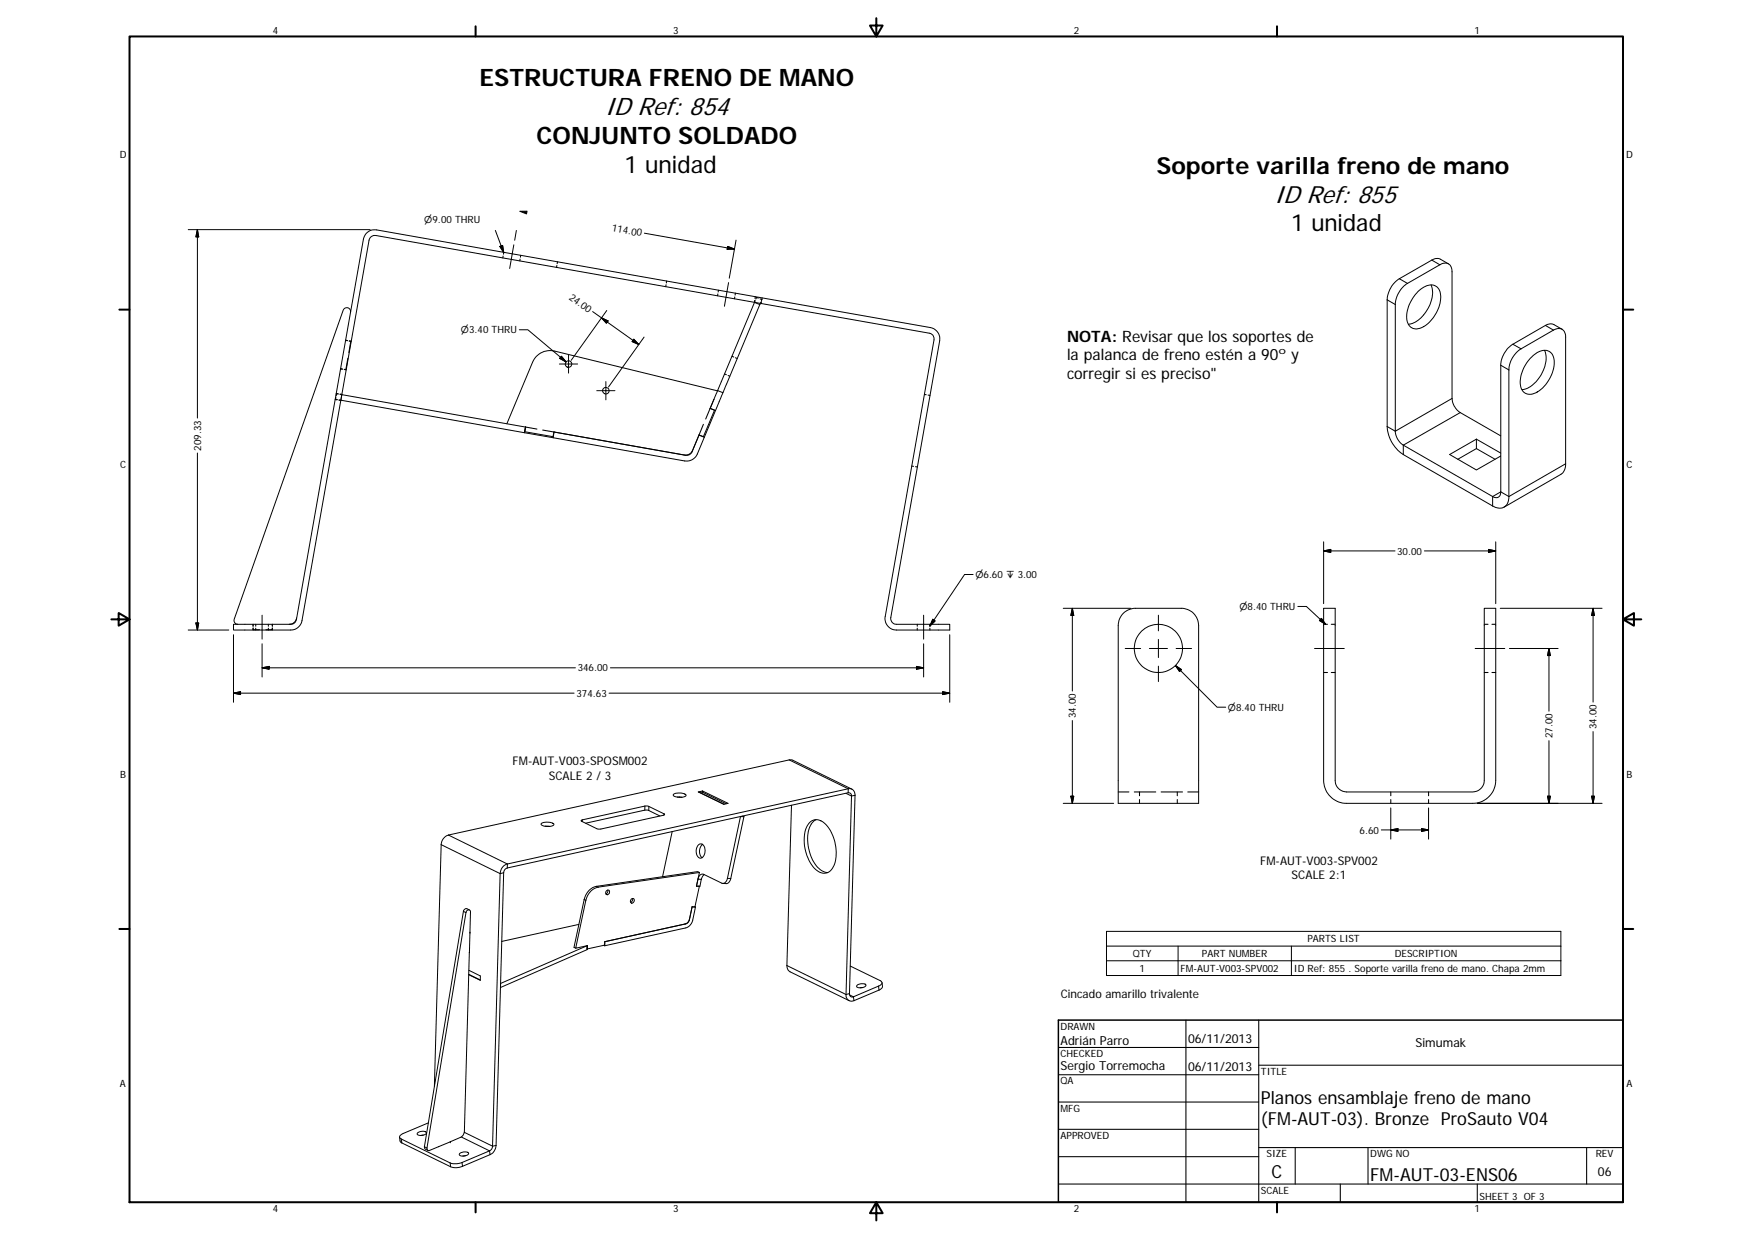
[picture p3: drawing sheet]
<svg xmlns="http://www.w3.org/2000/svg" width="420mm" height="297mm" viewBox="0 0 420 297" stroke-linecap="round" stroke-linejoin="round" font-family="sans-serif">
<g fill="none" stroke="#000" stroke-width=".25">
<path d="M120.7 61.4l-.1 .4M120.8 60.5l-.1 .4M124.7 62.1v.4M124.9 61.2l-.1 .5M133.6 63.6l-.1 .5M133.7 62.8l-.1 .4M159.7 68.3l-.1 .4M159.9 67.4l-.1 .4M172.2 70.5l-.1 .4M172.3 69.6l-.1 .4M176.2 71.2l-.1 .4M176.4 70.3l-.1 .4"/>
<path d="M181 72l-.1 .5 .2-.4M181.1 71.1v.5M181.9 71.5l-.4-.2-.2 .4M182.3 71.6l.4 .2-.1 .3M182.5 72.4l-.2 .3M182.6 72.3l-.1 .5M182.8 71.4l-.1 .5M80.4 95.8l.4 .1M80.5 95.3v.5h.4M80.6 94.3l.5 .1M81.1 94.5l-.4-.1-.1 .4M81.3 95.9l.4 .1"/>
<path d="M81.3 95.9h.5M81.5 94.5l.5 .1M81.6 94.5l.4 .1M81.7 88.4l.4 .1M82.6 88.6l.4 .1M82.9 81.6l.4 .1M83.4 85.9l-.5 2.7-.4-.1M83.7 81.8h.4l-.4 2.8M83.8 81.7l.4 .1M170.3 97.9l-1.1 2.6M173.7 89.7l.5 .1M174.6 90l.4 .2"/>
<path d="M175.5 85.4l.5 .2M176.4 85.8l.4 .2M221.7 94.6h.4M222.6 94.7l.4 .1M126.1 102.4l2.7 .5M130.1 103.1l2.7 .5M168.7 101.7l-1.1 2.6M218.6 111.7l.5 .1M219.6 111.9l.4 .1M60.7 149.7v.4M60.7 150.6v.4M60.7 150.5v.5h1.5"/>
<path d="M61.3 149.7v.4M61.3 150.6v.4M64.4 149.7v.4M64.4 150.6v.4M65.3 150.5v.5h-1.5M65.3 149.7v.4M65.3 150.6v.4M220 149.7v.4M220 150.6v.4M223 149.7v.4M223 150.6v.4M317.4 149.7h1"/>
<path d="M319.3 149.7h.9M355.9 149.7h1M357.8 149.7h.9M317.4 161.2h1M319.3 161.2h.9M355.9 161.2h1M357.8 161.2h.9M268.2 189.9h2.5M272 189.9h5.2M273.3 189.9v.9M273.3 191.7v.9M278.5 189.9h5.1"/>
<path d="M282.3 189.9v.9M282.3 191.7v.9M284.8 189.9h2.7M333.5 189.9v.9M333.5 191.7v.9M342.6 189.9v.9M342.6 191.7v.9M253.8 251.1h48.1M253.8 257.7h48.1M284.4 244.6v43.6M301.9 255.4h87.3M301.9 244.6v43.6"/>
<path d="M253.8 264.2h48.1M253.8 270.7h48.1M253.8 277.3h48.1M301.9 275.1h87.3M310.6 275.1v8.8M328.1 275.1v8.8M380.5 275.1v8.8M253.8 283.9h135.4M321.4 283.9v4.3M354.3 283.9v4.3"/>
</g>
<g fill="none" stroke="#000" stroke-width=".24">
<path d="M45.1 55.1h43.7M47.3 55.1l.4 1.7h-.7zM47.3 55.1v45.1M87.9 55.9a2.61 2.61 0 0 1 2.4-.8l132.8 23.4a2.77 2.77 0 0 1 2.3 3.2l-11.8 66.4a1.37 1.37 0 0 0 1.4 1.6h12.8v1.3h-12.8a2.74 2.74 0 0 1-2.7-3.2l11.7-66.3a1.37 1.37 0 0 0-1.1-1.6l-132.8-23.4a1.45 1.45 0 0 0-1.6 1.1l-16.1 91.2a2.71 2.71 0 0 1-2.7 2.2h-13.7v-1.3h13.7a1.4 1.4 0 0 0 1.4-1.2l16.1-91.2zM118.8 55.2l2 5.4M119.9 59.1l.6-.3 .3 1.8zM123.2 58.7l-1 5.7M123.8 55.2l-.4 2.4M154.5 55.9l21.6 3.8M174.5 59.1l1.6 .6-1.7 .1zM176.5 57.6l-1.6 9.1M84.1 74.8a.91 .91 0 0 0-.7-1 .91 .91 0 0 0-1.1 .6l-26.1 74.1a.92 .92 0 0 0 .8 1.2"/>
<path d="M124.5 79.1h2.1l9.2 7.7M142.1 74.7l11.1 7.9M144.2 76.2l1.6 .7-.4 .6zM145.5 74.4l-8.5 12M174.7 67.8l-1 5.6M182.2 73l-1.3-.5-8.3 19.8-.5 1.3 1.3 .5M182.2 73l-8.8 21.1M182.3 72.7l-.1 .3M332.7 71.9v30.4M332.7 71.9l1.9 1.1M334.6 73v30.4M335.6 66.8l1.9 1.1"/>
<path d="M335.6 66.8a6.5 6.5 0 0 0-2.9 5.1M337.5 67.9a6.5 6.5 0 0 0-2.9 5.1M340.1 69.9a3.8 3.8 0 0 1 4.1-1.3 3.8 3.8 0 0 1 1 4.6 7.9 7.9 0 0 1-5.4 5.7 2.54 2.54 0 0 1-2.5-3.2 9.5 9.5 0 0 1 2.8-5.8zM343.2 68.3a7.5 7.5 0 0 1-2.1 7.6 5.2 5.2 0 0 1-3.4 1.8M343.4 62.4l-7.8 4.4M343.4 62.4l1.9 1.1M343.4 62.4a2.12 2.12 0 0 1 2-.3l2 1.2M345.3 63.5l-7.8 4.4M345.3 63.5a1.77 1.77 0 0 1 2.1-.2 1.77 1.77 0 0 1 .8 1.9v30.3M370.6 78l-7.8 4.5M370.6 78l1.9 1.1M370.6 78a2.04 2.04 0 0 1 2.1-.2l1.9 1.1"/>
<path d="M372.5 79.1l-7.7 4.5M372.5 79.1a1.78 1.78 0 0 1 2.1-.2 1.78 1.78 0 0 1 .9 1.9v30.4M134.1 87.3h4.4M134.6 85.4l1.2 1.4-1.6-.9zM136.3 85.1v4.4M143.1 93.7h4.4M145.3 91.5v4.4M152 81.3l1.2 1.3-1.6-.7zM154.5 80.8l-8.6 12M171.2 95.8l-.9 2.1M171.2 95.8l-.9 2.1 1.3 .5M171.4 98.4l-2.7 6.3-1.1-.4-1.5 3.7a1.86 1.86 0 0 1-2 1.1l-31.3-5.5"/>
<path d="M171.6 98.4l-2.7 6.4M172.1 93.7l-39.1-9.5a4.6 4.6 0 0 0-5.3 2.7l-6.2 14.7M172.1 93.6l-.9 2.2M173.4 94.1l-1.8 4.3M348.2 95.5l.1 .3a4.4 4.4 0 0 0 1.9 3.1M348.2 95.5l-13.6 7.9M350.2 98.9l9.7 5.6M350.2 98.9l-13.7 7.8M359.9 87.6v30.3M359.9 87.6l2 1.1M361.9 88.7v30.3M362.8 82.5l2 1.1"/>
<path d="M362.8 82.5a6.4 6.4 0 0 0-2.9 5.1M364.8 83.6a6.3 6.3 0 0 0-2.9 5.1M367 85.9a4 4 0 0 1 4.5-1.7 3.8 3.8 0 0 1 .9 4.6 8.1 8.1 0 0 1-5.1 5.7 2.39 2.39 0 0 1-2.7-2.7 9.1 9.1 0 0 1 2.4-5.9zM370.4 84a7.7 7.7 0 0 1-2.7 8.2 4.2 4.2 0 0 1-2.7 1.2M47.3 108.6v42.4M125.8 103.7l6.9 1.2M126 102.4l-.2 1.3M126 102.4l-44-7.8-.2 1.3 44 7.8M126 102.4h.1M126 102.4l-.1 1.1 6.7 1.2 .2-1.1M132.9 103.6l-.2 1.3M132.9 103.6l31.5 5.5a1.34 1.34 0 0 0 1.6-.8l1.6-4 1.3 .5"/>
<path d="M168.9 104.8l-1.7 4.1a2.81 2.81 0 0 1-3 1.6l-31.5-5.6M332.7 102.3a8.7 8.7 0 0 0 3.8 6.7M332.7 102.3l1.9 1.1M334.6 103.4l.1 .5a4.3 4.3 0 0 0 1.8 2.8M336.5 106.7l21.5 12.3M336.5 109l21.5 12.3M336.5 106.7v2.3M354.1 107.5l-4.5 2.6M354.1 105.3v2.2M354.1 105.3l-6.4 3.7 6.4 3.7 5.8-3.4M354.1 107.5l4.5 2.6M354.1 105.3l5.8 3.3"/>
<path d="M358 119v2.3M359.9 117.9a1.18 1.18 0 0 1-.6 1.3 1.18 1.18 0 0 1-1.3-.2M359.9 117.9l2 1.1M359.9 117.9l-1.9 1.1M361.9 119a2.38 2.38 0 0 1-1.2 2.6 2.38 2.38 0 0 1-2.7-.3M375.5 111.2a2.82 2.82 0 0 1-1.2 2.5l-13.6 7.9M375.5 111.2l-13.6 7.8M233.4 137.7h-2.1l-8.3 12.4M317.4 129.9v14.8M317.4 132.1l1.7-.4v.7zM317.4 132.1h17.1M357 131.7l1.7 .4-1.7 .3z"/>
<path d="M358.7 129.9v14.8M358.7 132.1h-17.1M45.1 151h9.8M47 149.4h.7l-.4 1.6zM56 152.2v16.2M62.9 154.3v8M62.9 147.5v5.7M71.1 148.1a1.79 1.79 0 0 1-1.8 1.6M219.8 159.8l1.7 .3-1.7 .3zM221.5 154.3v8M221.5 147.5v5.7M223.7 148.5l.5 .4-1.2 1.2z"/>
<path d="M227.8 152.2v16.2M255 145.8h16.2M257.2 145.8l.3 1.8h-.7zM257.2 145.8v19.9M269.4 147a4.3 4.3 0 0 1 2.9-1.2h11a4.2 4.2 0 0 1 4.2 4.2v42.6h-19.3v-42.6a4.2 4.2 0 0 1 1.2-3zM269.8 155.5h3.7M275.6 155.5h4.4M277.8 147.5v3.7M277.8 153.3v4.3M277.8 159.7v3.7M281.9 159.6l1.4 .9-.4 .5zM281.9 159.6l10 9.9h2.1"/>
<path d="M282.1 155.5h3.7M311.2 145.4h2.1l4.6 4.3M315.2 155.5h7.2M316.9 148.3l1 1.4-1.5-.9zM317.4 145.8h2.8v41.3a2.77 2.77 0 0 0 2.7 2.8h30.3a2.81 2.81 0 0 0 2.7-2.8v-41.3h2.8v41.3a5.5 5.5 0 0 1-5.5 5.5h-30.3a5.6 5.6 0 0 1-5.5-5.5zM353.8 155.5h7.1M359.8 145.8h24.4M362 155.5h11.7M371.5 155.5l.3 1.7h-.7zM371.5 155.5v15M382 145.8v22.5M382 145.8l.4 1.8h-.7z"/>
<path d="M56 166.2l1.7-.4v.7zM56 166.2h81.7M62.9 160.1l1.6-.3v.6zM62.9 160.1h75.1M146.1 166.2h81.7M146.4 160.1h75.1M226 165.8l1.8 .4-1.8 .3zM257.2 172.7v19.9M371.5 177.6v15M382 175.4v17.2M129.8 197.4a3.1 3.1 0 0 1 3 .2 1.52 1.52 0 0 1-1.9 .5h-.2a.73 .73 0 0 1-.9-.7zM130.7 198.1h1.1"/>
<path d="M139.6 196.6v.4M154.6 194.2l1 .1M154.6 194.2l-14.1 3.2M154.7 193.3l-15.1 3.3M154.7 193.3l-.1 .9M154.7 193.3h.9M155.6 194.3l2.7 1.3M155.6 193.3l3.6 1.8M155.6 193.3v1M159.2 195.1v.3M159.2 195.1l.2 .2-.3 .2-15.1 3.3-.9-.1-3.6-1.8-.1-.2 .2-.1M161.2 199.4l-2.3 10.8"/>
<path d="M161.5 190.5a2.76 2.76 0 0 1 3 .2 2.59 2.59 0 0 1-3.1-.1zM162.4 191.1h1.1M163 191.1v.1M167.5 189.9l1-.3 6.1 3-1 .2zM167.6 189.9l6 2.9M167.7 189.9h.8M168.5 189.6v.3M168.5 189.9l5.6 2.8M178.1 195.6l.3 .2M178.4 195.8h-.8l-3.2 14.8M178.4 195.8l-3.2 14.8M189.3 182.2l.8 .1 14.2 6.9"/>
<path d="M189.3 182.2l14.1 6.9M189.3 182.2l-81.8 18M189.8 193.1l-1.1 38.4M194.3 197.1a2.74 2.74 0 0 1 4 .9 10 10 0 0 1 1.5 9.9 2.51 2.51 0 0 1-4.3 .4 9.8 9.8 0 0 1-1.8-10.4zM195.7 196.5a5.5 5.5 0 0 0-2 5.8 8.1 8.1 0 0 0 3.9 6.7l.9 .2M202.9 190.2l1.3 .6M203.4 190.1a.68 .68 0 0 1 .8 .7M203.4 190.1l-81.7 18M203.4 189.1a1.37 1.37 0 0 1 1.7 1.6M203.4 189.1v1M203.4 189.1l-81.7 18M204.2 190.8l-1.3 47.6"/>
<path d="M205.1 190.7l-.9 .1M205.1 190.7l-1.4 47.5M255 192.6h12.1M256.8 190.9h.7l-.3 1.7zM331.3 199h11.3M333.5 199l1.7-.4v.7zM333.5 193.7v7.5M340.9 198.6l1.7 .4-1.7 .3zM342.6 193.7v7.5M354.3 192.6h29.9M371.1 190.9h.7l-.3 1.7zM381.7 190.9h.7l-.4 1.7z"/>
<path d="M105.8 202.5l14.1 6.9M105.8 202.5l-1.6 58M107.5 200.2l14.2 6.9M107.5 200.2a2.52 2.52 0 0 0-1.7 2.3M111.1 218.5l-9.3 56.4M111.1 218.5l.6 .3M111.7 218.8l-9.3 56.4M111.7 218.8a.54 .54 0 0 1 .5-.7 .54 .54 0 0 1 .6 .6l-.1 4.8M112.6 218.1l-.6-.2a.7 .7 0 0 0-.9 .6M119.9 209.4l-1.8 65.4M120.8 209.2l-.9 .2M120.8 209.2l-1.8 65.4"/>
<path d="M121.7 208.1a1.24 1.24 0 0 0-.9 1.1M121.7 207.1a2.47 2.47 0 0 0-1.8 2.3M121.7 207.1v1M140.1 215.7l-2.4 11.4 .4 .2M140.1 215.7l.4 .1M140.5 215.8l-2.4 11.5 2.8-.6M143.1 212.5a3.9 3.9 0 0 0-3 3.2M143.1 212.5l.4 .2M143.5 212.7a4 4 0 0 0-3 3.1M145.4 213.6a.47 .47 0 0 1 .7-.1 .47 .47 0 0 1 0 .7 .47 .47 0 0 1-.8 .2 .47 .47 0 0 1 .1-.8zM145.7 213.4a.73 .73 0 0 1-.4 .9M151.4 215.5a.49 .49 0 0 1 .7 .2 .49 .49 0 0 1-.2 .7 .48 .48 0 0 1-.7-.2 .48 .48 0 0 1 .2-.7z"/>
<path d="M151.7 215.4a.68 .68 0 0 1-.5 .9M166.7 217.4l.1 .1M166.8 217.5l-.7 3.1a2.51 2.51 0 0 1-1.6 1.9l-19.5 4.2M166.8 217.5l-.8-.1-.7 3.2M167.4 202.6a.94 .94 0 0 1 1.1-.2 .94 .94 0 0 1 .5 1 1.61 1.61 0 0 1-1.2 2.3 2.18 2.18 0 0 1-.4-3.1zM167.6 212.4l.1 .1M167.7 212.5l-1 4.9h-.7l-.6 2.9a1.52 1.52 0 0 1-1.2 1.2M167.7 209.2l-.7 3.3h.7M167.7 209.2l-.4-.2-24.2 3.5M167.7 209.2l-24.2 3.5M168.2 210.8l-.3 1.7-.9-.1M168.5 202.5a2.2 2.2 0 0 0-.1 3.1"/>
<path d="M168.9 209.7l-.7 1.1M174.4 210.6h.8M174.4 210.6a1.18 1.18 0 0 1-1.3 1.1l-4.3-2.1a1.1 1.1 0 0 0-1.4 1.2h.8M175.2 210.6a1.4 1.4 0 0 1-1.1 1.2h-.8M112.4 233.6l2.8 1.3M112.4 232.6l2.8 1.4v1l-2.8-1.3M112.6 228.4l-1.2 42.8a1.65 1.65 0 0 1-1 1.5l-2.4 1M112.6 228.4h.1M112.7 223.5h.1M112.7 223.5l-.1 4.9M138.8 221.6l-18.5 4.1M140.8 227.5h.1"/>
<path d="M140.8 226.7v1M140.8 226.7l-20.8 9.1v.9l20.8-9M140.8 226.7h.1M140.9 226.7l-.1 .8M144.8 226.6l.2 .1M145 225.8v.8l-4.2 .9M145 225.8v.9M164.5 221.5h.1M164.5 221.5l-19.5 4.3M165.3 220.5v.1M165.3 220.6l-.2 .5-.6 .4M188.7 231.5a1.63 1.63 0 0 0 .8 1.5l14.2 6.9"/>
<path d="M188.7 231.5l14.2 6.9M202.9 238.4a1.36 1.36 0 0 0 1.9 1.5M203.7 238.2a.69 .69 0 0 0 1 .8M203.7 238.2l-.8 .2M203.7 238.5l1 .5M203.9 231.6l7.2 3.5a.57 .57 0 0 1 .4 .6 .57 .57 0 0 1-.4 .5l-.4 .2M204.7 239l.1 .9M205.5 236.2l1-.4a.85 .85 0 0 1 1.2 .5l-.4 .3-.6 .2a.78 .78 0 0 1-1.2-.5zM207 236.7l-.7 .1M210.7 236.4l-6 2.6M210.7 236.4l.1 1M210.8 237.4l-6 2.5"/>
<path d="M211.5 235.6l.1 1-.8 .8M265.4 223.3h108.9v10.6h-108.9zM265.4 226.8h108.9M265.4 230.3h108.9M282.5 226.8v7.1M309.7 226.8v7.1M95.8 272.6l.1 .9 .5 .5M96.2 273.1l11.8 5.7M96.2 273.1l.2 .9M96.4 274l11.7 5.7M100.1 271.6l1.3-.4a.59 .59 0 0 1 .8 .6l-1.1 .4a.73 .73 0 0 1-1-.5zM101.5 272.1l-.6 .1"/>
<path d="M101.8 274.9l.6 .3M101.8 274.9l.1 .5 .7 .4M102.7 269.2l-6 2.6a.74 .74 0 0 0-.8 .4 .74 .74 0 0 0 .2 .8l.1 .1M105.3 274.9l-2.3 .9a.46 .46 0 0 1-.5-.1 .46 .46 0 0 1-.1-.5M108 278.8l.1 .9M108 273.7h.1M108 273.7l-2.8 1.2M110.2 276.6l1-.4a.88 .88 0 0 1 1.2 .4 1.58 1.58 0 0 1-2.3 .2zM110.6 272.6l6.8 3.3M110.8 278.7l-1.2 .3-1.6-.2M110.8 278.7l.1 .9M110.9 279.6l-1.5 .4-1.3-.3"/>
<path d="M111.3 271.5l6.8 3.3M111.6 277.1l-.6 .1M117.4 275.9l-6.6 2.8M117.4 275.9l.1 .9M117.5 276.8l-6.6 2.8M118.1 274.8l-.2 .7-.5 .4M119 274.6a2.56 2.56 0 0 1-1.5 2.2M119 274.6l-.9 .2"/>
<circle cx="136.3" cy="87.3" r=".79"/>
<circle cx="145.3" cy="93.7" r=".77"/>
<circle cx="277.8" cy="155.5" r="5.8"/>
</g>
<g fill="none" stroke="#000" stroke-width=".48">
<path d="M31.1 8.7h358.1v279.5h-358.1zM114.1 6.3v2.4M210.2 4.4v4.3l-1.6-2.6h3.1l-1.5 2.6M306.2 6.3v2.4M28.6 74.2h2.5M389.2 74.2h2.5M26.7 148.5h4.4l-2.6-1.5v3l2.6-1.5M389.2 148.5l2.6 1.5v-3l-2.6 1.5h4.4M28.6 222.7h2.5M389.2 222.7h2.5M114.1 288.2v2.5M210.2 288.2l1.5 2.7h-3.1l1.6-2.7v4.4"/>
<path d="M306.2 288.2v2.5"/>
</g>
<path d="M253.8 244.6h135.4v43.6h-135.4z" fill="none" stroke="#000" stroke-width=".36"/>
<g fill="#000" stroke="#000" stroke-width=".24">
<path d="M47.3 55.1l.4 1.7h-.7zM119.9 59.1l.6-.3 .3 1.8zM124.7 50.7l1.7-.1-.1 .7zM174.5 59.1l1.6 .6-1.7 .1zM144.2 76.2l1.6 .7-.4 .6zM134.6 85.4l1.2 1.4-1.6-.9zM152 81.3l1.2 1.3-1.6-.7zM317.4 132.1l1.7-.4v.7zM357 131.7l1.7 .4-1.7 .3zM47 149.4h.7l-.4 1.6zM62.9 160.1l1.6-.3v.6zM223.7 148.5l.5 .4-1.2 1.2z"/>
<path d="M257.2 145.8l.3 1.8h-.7zM316.9 148.3l1 1.4-1.5-.9zM371.5 155.5l.3 1.7h-.7zM382 145.8l.4 1.8h-.7zM56 166.2l1.7-.4v.7zM219.8 159.8l1.7 .3-1.7 .3zM226 165.8l1.8 .4-1.8 .3zM281.9 159.6l1.4 .9-.4 .5zM256.8 190.9h.7l-.3 1.7zM333.5 199l1.7-.4v.7zM340.9 198.6l1.7 .4-1.7 .3zM371.1 190.9h.7l-.3 1.7z"/>
<path d="M381.7 190.9h.7l-.4 1.7z"/>
</g>
<text font-size="6.1" x="145" y="27.5">ID Ref: 854</text>
<text font-size="6" x="305.6" y="48.6">ID Ref: 855</text>
<g font-size="5.8">
<text x="115" y="20.6">ESTRUCTURA FRENO DE MANO</text>
<text x="128.7" y="34.4">CONJUNTO SOLDADO</text>
<text x="149.8" y="41.4">1 unidad</text>
</g>
<g font-size="5.7">
<text x="277.3" y="41.8">Soporte varilla freno de mano</text>
<text x="309.6" y="55.4">1 unidad</text>
</g>
<g font-size="4.3">
<text x="302.4" y="264.6">Planos ensamblaje freno de mano</text>
<text x="302.4" y="269.8">(FM-AUT-03). Bronze ProSauto V04</text>
<text x="304.9" y="282.4">C</text>
<text x="328.6" y="283.3">FM-AUT-03-ENS06</text>
</g>
<g font-size="3.8">
<text x="255.9" y="81.9">NOTA: Revisar que los soportes de</text>
<text x="255.9" y="86.4">la palanca de freno estén a 90º y</text>
<text x="255.9" y="91">corregir si es preciso&quot;</text>
</g>
<g font-size="3">
<text x="254.3" y="250.5">Adrián Parro</text>
<text x="284.9" y="250.1">06/11/2013</text>
<text x="339.5" y="251.1">Simumak</text>
<text x="254.3" y="256.5">Sergio Torremocha</text>
<text x="284.9" y="256.6">06/11/2013</text>
<text x="383.2" y="281.9">06</text>
</g>
<g font-size="2.9">
<text x="122.9" y="183.5">FM-AUT-V003-SPOSM002</text>
<text x="131.6" y="186.9">SCALE 2 / 3</text>
<text x="302.2" y="207.3">FM-AUT-V003-SPV002</text>
<text x="309.7" y="210.8">SCALE 2:1</text>
</g>
<text font-size="2.8" x="254.4" y="239.2">Cincado amarillo trivalente</text>
<g font-size="2.4">
<text x="65.4" y="8">4</text>
<text x="161.4" y="8">3</text>
<text x="257.5" y="8">2</text>
<text x="353.6" y="8">1</text>
<text x="28.7" y="38">D</text>
<text x="390" y="38">D</text>
<text x="146.7" y="55.4" transform="rotate(10 146.7 55.4)">114.00</text>
<text x="136.3" y="71.6" transform="rotate(36 136.3 71.6)">24.00</text>
<text x="28.8" y="112.2">C</text>
<text x="48.2" y="108.1" transform="rotate(-90 48.2 108.1)">209.33</text>
<text x="390.1" y="112.2">C</text>
<text x="335.1" y="133">30.00</text>
<text x="138.5" y="161">346.00</text>
<text x="138.2" y="167">374.63</text>
<text x="258" y="172.2" transform="rotate(-90 258 172.2)">34.00</text>
<text x="372.3" y="177" transform="rotate(-90 372.3 177)">27.00</text>
<text x="382.9" y="174.8" transform="rotate(-90 382.9 174.8)">34.00</text>
<text x="28.8" y="186.5">B</text>
<text x="390.1" y="186.5">B</text>
<text x="326" y="199.8">6.60</text>
<text x="313.5" y="225.9">PARTS LIST</text>
<text x="271.7" y="229.4">QTY</text>
<text x="273.3" y="233">1</text>
<text x="283.1" y="233">FM-AUT-V003-SPV002</text>
<text x="288.3" y="229.4">PART NUMBER</text>
<text x="310.3" y="233">ID Ref: 855 . Soporte varilla freno de mano. Chapa 2mm</text>
<text x="334.5" y="229.4">DESCRIPTION</text>
<text x="254.3" y="246.8">DRAWN</text>
<text x="254.3" y="253.4">CHECKED</text>
<text x="302.4" y="257.6">TITLE</text>
<text x="28.8" y="260.7">A</text>
<text x="254.3" y="259.9">QA</text>
<text x="390" y="260.7">A</text>
<text x="254.3" y="266.5">MFG</text>
<text x="254.3" y="273.1">APPROVED</text>
<text x="303.8" y="277.4">SIZE</text>
<text x="328.6" y="277.4">DWG NO</text>
<text x="382.7" y="277.4">REV</text>
<text x="302.4" y="286.2">SCALE</text>
<text x="354.8" y="287.7">SHEET 3 OF 3</text>
<text x="65.4" y="290.7">4</text>
<text x="161.4" y="290.7">3</text>
<text x="257.5" y="290.7">2</text>
<text x="353.6" y="290.7">1</text>
</g>
<g font-size="2.3">
<text x="101.8" y="53.5">⌀9.00 THRU</text>
<text x="110.5" y="79.9">⌀3.40 THRU</text>
<text x="233.9" y="138.6">⌀6.60 ↧ 3.00</text>
<text x="297.2" y="146.3">⌀8.40 THRU</text>
<text x="294.5" y="170.4">⌀8.40 THRU</text>
</g>
</svg>
